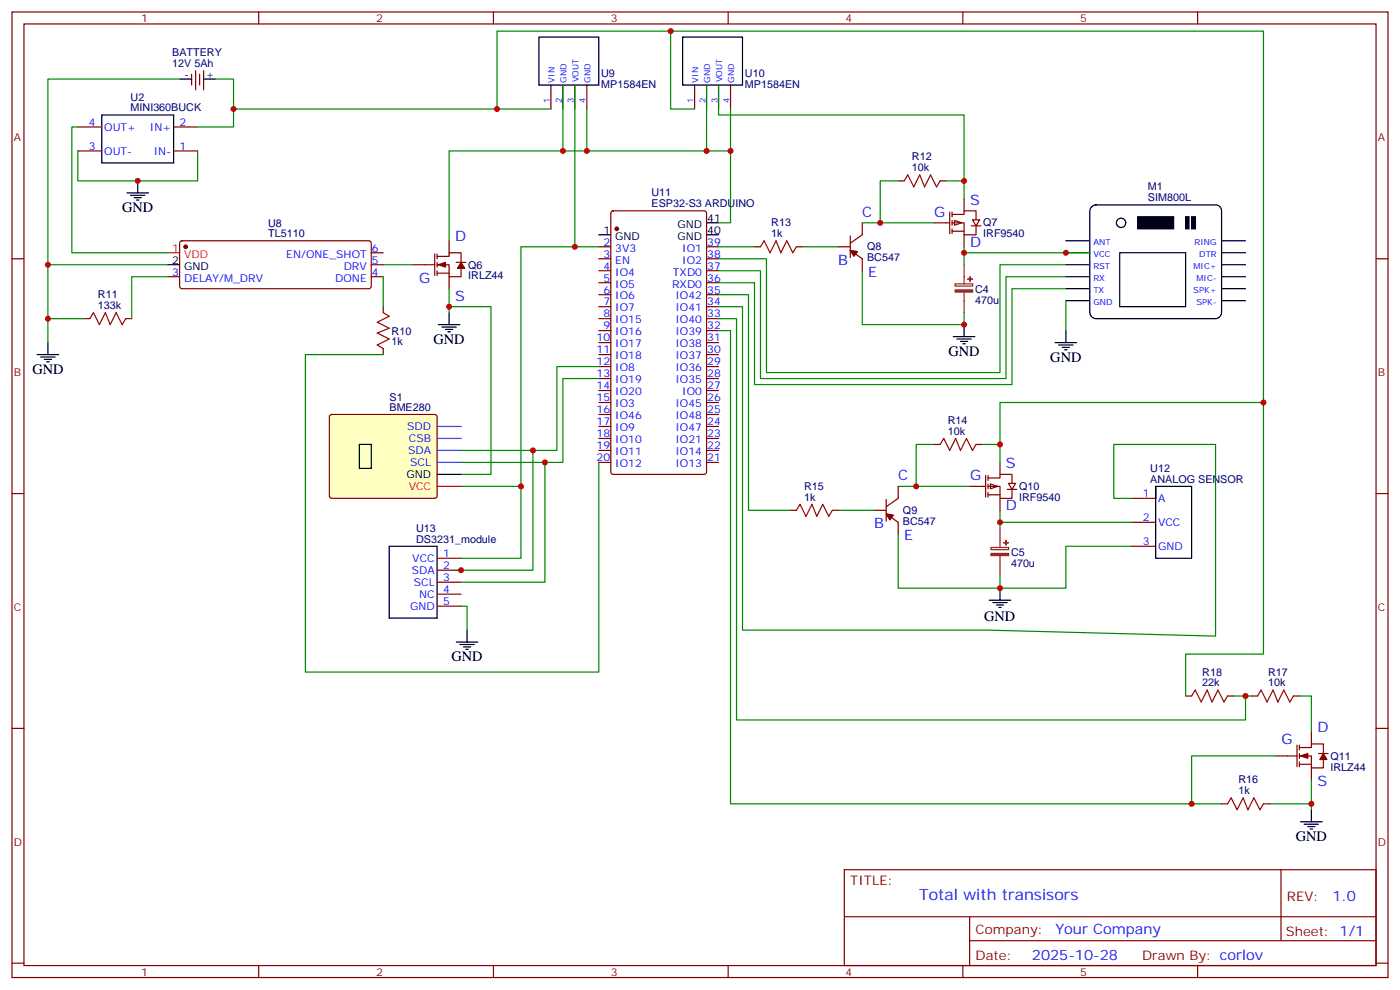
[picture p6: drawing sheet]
<svg xmlns="http://www.w3.org/2000/svg" width="412mm" height="292mm" viewBox="0 0 412 292" stroke-linecap="round" stroke-linejoin="round" font-family="sans-serif">
<g fill="none" stroke="#870000" stroke-width=".35">
<path d="M3.5 3.5h405.4v284.4h-405.4zM7.1 7.1h398.2v277.2h-398.2zM76.2 3.5v3.6M145.3 3.5v3.6M214.5 3.5v3.6M283.6 3.5v3.6M352.8 3.5v3.6M22.9 37.4h7.1M51.2 37.4h7M56.4 21.9v3.1M57.6 20.8v5.7M58.8 21.9v3.1"/>
<path d="M60 20.8v5.7M162.3 25v7.1M165.8 25v7.1M169.3 25v7.1M172.9 25v7.1M204.6 25v7.1M208.1 25v7.1M211.7 25v7.1M215.2 25v7.1M22.9 44.4h7.1M51.2 44.4h7M284 58.6v3.5"/>
<path d="M3.5 76.2h3.6M53.2 71.1l.4-.2 55.3 .1 .5 .6v12.7l-.3 .5-.4 .2h-55.1l-.5-.2-.2-.5v-12.7zM109.4 78h3.5M109.4 74.4h3.5M121.7 78h6.4M128.1 74.8v6.3M128.8 75.5h3.5v-1.1h3.5v2.9M128.8 78h3.5v3.5h3.5v-2.5M128.8 74.8v1.4M128.8 77.3v1.4M128.8 79.7v1.4M132.3 70.9v3.5"/>
<path d="M134.4 77.3h2.8M176.4 76.2h3.5M176.4 72.7h3.5M176.4 79.7h3.5M180.2 62.3l.4-.2h26.8l.7 .4v76.5l-.4 .6-27.1 .1-.6-.5-.1-76.4zM208.1 76.2h3.6M208.1 72.7h3.6M208.1 79.7h3.6M275.2 65.6h4.6M279.8 62.4v6.4M280.5 63.1h3.5v-1h3.5v2.8M280.5 65.6h3.5v3.5h3.5v-2.4"/>
<path d="M280.5 68.1h3.5M280.5 62.4v1.5M280.5 64.9v1.4M280.5 67.4v1.4M281.2 64.9l2.1 .7-2.1 .7zM284 69.1v3.6M405.3 76.2h3.6M24.7 93.8h1.8M37 93.8h1.8M49.4 81.5h3.5M109.4 81.5h3.5M112.9 90.3v1.8"/>
<path d="M128.8 80.4h3.5M132.3 81.5v3.5M176.4 93.8h3.5M176.4 83.3h3.5M176.4 86.8h3.5M176.4 90.3h3.5M176.4 97.4h3.5M208.1 93.8h3.6M208.1 83.3h3.6M208.1 86.8h3.6M208.1 90.3h3.6M208.1 97.4h3.6"/>
<path d="M112.9 102.7v1.7M176.4 100.9h3.5M176.4 104.4h3.5M176.4 107.9h3.5M176.4 111.5h3.5M176.4 115h3.5M176.4 118.5h3.5M208.1 100.9h3.6M208.1 104.4h3.6M208.1 107.9h3.6M208.1 111.5h3.6M208.1 115h3.6"/>
<path d="M208.1 118.5h3.6M176.4 122.1h3.5M176.4 125.6h3.5M176.4 129.1h3.5M176.4 132.6h3.5M176.4 136.2h3.5M208.1 122.1h3.6M208.1 125.6h3.6M208.1 129.1h3.6M208.1 132.6h3.6M208.1 136.2h3.6M3.5 145.3h3.6"/>
<path d="M405.3 145.3h3.6M3.5 214.5h3.6M405.3 214.5h3.6M248.7 256.1h156.6v28.2h-156.6zM377.3 256.1v20.9M248.7 270h156.5M285.6 277h119.6M285.6 270v14.1M3.5 283.6h3.6M76.2 284.3v3.6M145.3 284.3v3.6M214.5 284.3v3.6"/>
<path d="M283.6 284.3v3.6M352.8 284.3v3.6M405.3 283.6h3.6"/>
</g>
<g fill="none" stroke="#008700" stroke-width=".35">
<path d="M22.9 37.4h-1.7v37h28.2M52.9 23.3h-38.8v77.6M63.5 23.3h5.3v14.1h-10.6M68.8 32.1h93.5M146.4 32.1v-22.9h51.2v22.9h7M165.8 25v19.4h-33.5v26.5M169.3 25v47.7h7.1M172.9 32.1v12.3M208.1 25v19.4h-42.3M215.2 32.1v12.3h-7.1M22.9 44.4v8.9h35.3v-8.9M215.2 44.4v21.2h-3.5"/>
<path d="M14.1 78h35.3M112.9 78h8.8M236.4 72.7h10.5M254 79.7v15.9h30v-3.5M14.1 93.8h10.6M49.4 81.5h-10.6v12.3M112.9 81.5v8.8M132.3 85v7.1M112.9 104.4h-22.9v93.5h86.4v-61.7"/>
</g>
<g fill="none" stroke="#000" stroke-width=".35">
<path d="M158.7 10.9h17.7v14.1h-17.7zM201.1 10.9h17.6v14.1h-17.6zM30 33.9h21.2v14.1h-21.2zM52.9 23.3h3.5M60 23.3h3.5M37.4 56.8h6.3M38.5 57.5h4.2M39.5 58.2h2.1M40.2 58.9h.7M40.6 53.3v3.5M49.4 78h3.5M176.4 69.1h3.5"/>
<path d="M208.1 65.6h3.6M208.1 69.1h3.6M314 78h6.7M314 70.9h6.7M314 74.4h6.7M321.6 60.8l1.2-.5h35.3a1.76 1.76 0 0 1 1.7 1.8v30a1.89 1.89 0 0 1-1.7 1.7h-35.3a1.89 1.89 0 0 1-1.8-1.7v-30zM329.8 74.4h19.4v15.9h-19.4zM359.8 78h7.1M359.8 70.9h7.1M359.8 74.4h7.1M129.1 95.6h6.4M130.2 96.3h4.2"/>
<path d="M131.2 97h2.1M131.9 97.7h.7M132.3 92.1v3.5M280.8 99.1h6.4M281.9 99.8h4.2M284 95.6v3.5M314 81.5h6.7M314 85h6.7M314 88.5h6.7M359.8 81.5h7.1M359.8 85h7.1M359.8 88.5h7.1"/>
<path d="M10.9 104.4h6.4M12 105.1h4.2M13.1 105.8h2.1M13.8 106.5h.7M14.1 100.9v3.5M282.9 100.5h2.1M283.6 101.2h.7"/>
<circle cx="330.2" cy="65.6" r="1.38"/>
</g>
<g fill="#870000" stroke="#870000" stroke-width=".35">
<path d="M129.1 78l2.1-.7v1.4z"/>
<path d="M135.8 77.3l1.1 1.7h-2.1z"/>
<circle cx="54.7" cy="72.7" r=".53"/>
<circle cx="181.7" cy="67.4" r=".53"/>
</g>
<path d="M49.4 74.4h3.5" fill="none" stroke="#f00" stroke-width=".35"/>
<path d="M26.5 93.8l1-1.7 1.8 3.5 1.7-3.5 1.5 3.5 1.7-3.5 1.8 3.5 1-1.8M112.9 92.1l1.8 1-3.6 1.8 3.6 1.8-3.6 1.4 3.6 1.7-3.6 1.8 1.8 1.1" fill="none" stroke="#a10000" stroke-width=".35"/>
<path d="M335.1 63.9h10.6v3.5h-10.6zM349.2 63.9h1v3.5h-1zM351 63.9h1.1v3.5h-1.1z" fill="#000" stroke="#000" stroke-width=".35"/>
<path d="M286.5 64.7h2.1l-1.1 1.8z" fill="#fff" stroke="#870000" stroke-width=".35"/>
<g fill="none" stroke="#870000" stroke-width=".35">
<path d="M264.6 53.3h1.7M276.9 53.3h1.8M222.2 72.7h1.8M234.6 72.7h1.8M246.9 72.7h3.6M250.5 73.7l3.5 2.5v3.5M250.5 69.5v6.3M254 65.6v3.5l-3.5 2.5M286.1 66.5h2.8M275.2 130.9h1.7M287.5 130.9h1.8M294.6 136.2v3.5"/>
<path d="M257.5 150.3h3.6M261.1 151.3l3.5 2.5v3.5M261.1 147.1v6.4M264.6 143.2v3.6l-3.5 2.4M285.8 143.2h4.5M290.3 140.1v6.3M291 140.8h3.6v-1.1h3.5v2.8M291 143.2h3.6v3.6h3.5v-2.5M291 145.7h3.6M291 140.1v1.4M291 142.5v1.4M291 145v1.4"/>
<path d="M291.7 142.5l2.2 .7-2.2 .7zM294.6 146.8v3.5"/>
</g>
<g fill="#870000" stroke="#870000" stroke-width=".35">
<path d="M250.5 73.7l2.1 .4-1.1 1.4z"/>
<path d="M261.1 151.3l2.1 .4-1.1 1.4z"/>
</g>
<path d="M284 78v5.6M281.3 83.6h5.2v.6h-5.2zM284 86.1v6" fill="none" stroke="#8c2424" stroke-width=".35"/>
<g fill="#8c2424" stroke="#8c2424" stroke-width=".35">
<path d="M281.3 85.4h5.2v.6h-5.2z"/>
<path d="M285 82.2h1.5z"/>
<path d="M285.7 81.5l.1 1.4z"/>
</g>
<path d="M266.3 53.3l1.1-1.8 1.8 3.5 1.7-3.5 1.4 3.5 1.8-3.5 1.8 3.5 1-1.7M224 72.7l1.1-1.8 1.7 3.5 1.8-3.5 1.4 3.5 1.8-3.5 1.7 3.5 1.1-1.7M276.9 130.9l1.1-1.8 1.8 3.5 1.7-3.5 1.4 3.5 1.8-3.5 1.8 3.5 1-1.7" fill="none" stroke="#a10000" stroke-width=".35"/>
<g fill="none" stroke="#008700" stroke-width=".35">
<path d="M211.7 25v8.9h72.3v24.7M264.6 53.3h-5.3v12.3M278.7 53.3h5.3M211.7 76.2h14.1v33.5h68.8v-31.7h19.4M211.7 79.7h12.3v31.8h72.3v-30h17.7M211.7 72.7h10.5M254 65.6h21.2M284 72.7v5.3M284 74.4h37M211.7 83.3h10.5v29.9h75.9v-28.2h15.9M314 88.5v8.9M275.2 130.9h-5.3v12.3"/>
<path d="M289.3 130.9h5.3M246.9 150.3h10.6M264.6 157.3v15.9h30M264.6 143.2h21.2M294.6 150.3v5.3M333.4 160.9h-19.4v12.3h-19.4v-3.5"/>
</g>
<path d="M314 97.4v3.5M310.8 100.9h6.3M311.9 101.6h4.2M312.9 102.3h2.1M313.6 103h.7M291.4 176.7h6.3M292.5 177.4h4.2M293.5 178.2h2.1M294.2 178.9h.7M294.6 173.2v3.5" fill="none" stroke="#000" stroke-width=".35"/>
<path d="M297 142.3h2.2l-1.1 1.8z" fill="#fff" stroke="#870000" stroke-width=".35"/>
<g fill="none" stroke="#870000" stroke-width=".35">
<path d="M232.8 150.3h1.8M245.2 150.3h1.7M296.7 144.1h2.8M333.4 146.8h7M333.4 153.8h7M333.4 160.9h7M349.2 205h1.8M361.6 205h1.8M368.7 205h1.7M381 205h1.8M382.1 219.4v6.4M382.8 219.4v1.4"/>
<path d="M386.3 215.5v3.6M359.8 236.7h1.8M372.2 236.7h1.7M375.7 222.6h6.4M382.8 220.1h3.5v-1h3.5v2.8M382.8 222.6h3.5v3.5h3.5v-2.4M382.8 225.1h3.5M382.8 221.9v1.4M382.8 224.4v1.4M386.3 226.1v3.6M388.4 221.9h2.8"/>
</g>
<path d="M234.6 150.3l1.1-1.8 1.7 3.5 1.8-3.5 1.4 3.5 1.8-3.5 1.7 3.5 1.1-1.7M351 205l1.1-1.8 1.7 3.5 1.8-3.5 1.4 3.5 1.8-3.5 1.7 3.5 1.1-1.7M370.4 205l1.1-1.8 1.7 3.5 1.8-3.5 1.4 3.5 1.8-3.5 1.7 3.5 1.1-1.7M361.6 236.7l1.1-1.7 1.7 3.5 1.8-3.5 1.4 3.5 1.8-3.5 1.7 3.5 1.1-1.8" fill="none" stroke="#a10000" stroke-width=".35"/>
<path d="M294.6 155.6v5.6M291.9 161.2h5.2v.7h-5.2zM294.6 163.7v6" fill="none" stroke="#8c2424" stroke-width=".35"/>
<g fill="#8c2424" stroke="#8c2424" stroke-width=".35">
<path d="M291.9 163h5.2v.6h-5.2z"/>
<path d="M295.6 159.8h1.4z"/>
<path d="M296.3 159.1v1.4z"/>
</g>
<path d="M197.6 9.2h174.6v109.3h-77.6v17.7M211.7 86.8h8.8v63.5h12.3M211.7 90.3h7v95.3h72.3l67.1 1.7v-56.4h-30v15.9h5.3M211.7 97.4h3.5v139.3h144.6M211.7 93.8h5.3v118.2h149.9v-7M372.2 118.5v74.1h-23v12.4M294.6 153.8h38.8M363.4 205h5.3M382.8 205h3.5v10.5M373.9 236.7h12.4M375.7 222.6h-24.7v14.1M386.3 229.7v8.8" fill="none" stroke="#008700" stroke-width=".35"/>
<path d="M340.4 143.2v21.2h10.6v-21.2h-10.6v3.6M386.3 238.5v3.5M383.1 242h6.4M384.2 242.7h4.2M385.2 243.4h2.1M385.9 244.1h.7" fill="none" stroke="#000" stroke-width=".35"/>
<g fill="#870000" stroke="#870000" stroke-width=".35">
<path d="M383.1 222.6l2.1-.7v1.4z"/>
<path d="M389.8 221.9l1.1 1.8h-2.1z"/>
</g>
<path d="M97.2 122.3l.5-.2h30.4l.5 .2 .2 .5v23.3l-.3 .4-.4 .3h-30.4l-.5-.3-.2-.4v-23.3z" fill="#ffffc2" stroke="#870000" stroke-width=".35"/>
<path d="M128.8 143.2h7" fill="none" stroke="#f00" stroke-width=".35"/>
<path d="M105.8 130.9h3.6v7h-3.6zM128.8 139.7h7M114.7 160.9h14.1v21.1h-14.1zM134.4 189.1h6.4M135.5 189.8h4.2M136.5 190.5h2.1M137.2 191.2h.7M137.6 185.6v3.5" fill="none" stroke="#000" stroke-width=".35"/>
<path d="M128.8 136.2h7M128.8 132.6h7M128.8 129.1h7M128.8 125.6h7" fill="none" stroke="#00f" stroke-width=".35"/>
<path d="M128.8 164.4h7M128.8 167.9h7M128.8 171.5h7M128.8 175h7M128.8 178.5h7" fill="none" stroke="#870000" stroke-width=".35"/>
<path d="M169.3 72.7h-15.8v70.5h-17.7M132.3 90.3h12.3v49.4h-8.8M176.4 111.5h-10.6v24.7h-30M176.4 107.9h-12.4v24.7h-28.2M157 132.6v35.3h-22.9M160.5 136.2v35.3h-24.7M153.5 143.2v21.2h-17.7M135.8 178.5h1.8v7.1" fill="none" stroke="#008700" stroke-width=".35"/>
<g fill="#c00">
<circle cx="40.6" cy="53.3" r=".88"/>
<circle cx="14.1" cy="78" r=".88"/>
<circle cx="14.1" cy="93.8" r=".88"/>
<circle cx="68.8" cy="32.1" r=".88"/>
<circle cx="146.4" cy="32.1" r=".88"/>
<circle cx="165.8" cy="44.4" r=".88"/>
<circle cx="172.9" cy="44.4" r=".88"/>
<circle cx="208.1" cy="44.4" r=".88"/>
<circle cx="215.2" cy="44.4" r=".88"/>
<circle cx="284" cy="53.3" r=".88"/>
<circle cx="259.3" cy="65.6" r=".88"/>
<circle cx="284" cy="74.4" r=".88"/>
<circle cx="314" cy="74.4" r=".88"/>
<circle cx="269.9" cy="143.2" r=".88"/>
<circle cx="197.6" cy="9.2" r=".88"/>
<circle cx="294.6" cy="130.9" r=".88"/>
<circle cx="294.6" cy="153.8" r=".88"/>
<circle cx="294.6" cy="173.2" r=".88"/>
<circle cx="284" cy="95.6" r=".88"/>
<circle cx="386.3" cy="236.7" r=".88"/>
<circle cx="372.2" cy="118.5" r=".88"/>
<circle cx="366.9" cy="205" r=".88"/>
<circle cx="351" cy="236.7" r=".88"/>
<circle cx="157" cy="132.6" r=".88"/>
<circle cx="135.8" cy="167.9" r=".88"/>
<circle cx="160.5" cy="136.2" r=".88"/>
<circle cx="169.3" cy="72.7" r=".88"/>
<circle cx="132.3" cy="90.3" r=".88"/>
<circle cx="153.5" cy="143.2" r=".88"/>
</g>
<text font-size="4.6" fill="#00f" x="270.8" y="265.1">Total with transisors</text>
<g font-size="4.2">
<text x="36" y="62.4">GND</text>
<text x="127.7" y="101.2">GND</text>
<text x="279.4" y="104.8">GND</text>
<text x="309.4" y="106.5">GND</text>
<text x="9.5" y="110.1">GND</text>
<text x="289.9" y="182.9">GND</text>
<text x="133" y="194.7">GND</text>
<text x="381.7" y="247.7">GND</text>
</g>
<g font-size="4.2" fill="#00f">
<text x="254" y="63.9">C</text>
<text x="275.2" y="63.9">G</text>
<text x="285.8" y="60.3">S</text>
<text x="134.1" y="70.9">D</text>
<text x="246.9" y="78">B</text>
<text x="285.8" y="72.7">D</text>
<text x="123.5" y="83.3">G</text>
<text x="255.8" y="81.5">E</text>
<text x="134.1" y="88.5">S</text>
<text x="296.3" y="137.9">S</text>
<text x="264.6" y="141.5">C</text>
<text x="285.8" y="141.5">G</text>
<text x="257.5" y="155.6">B</text>
<text x="296.3" y="150.3">D</text>
<text x="266.3" y="159.1">E</text>
<text x="388.1" y="215.5">D</text>
<text x="377.5" y="219.1">G</text>
<text x="388.1" y="231.4">S</text>
<text x="392.5" y="265.4">1.0</text>
<text x="310.9" y="274.9">Your Company</text>
<text x="304" y="282.7">2025-10-28</text>
</g>
<g font-size="3.9" fill="#800">
<text x="250.5" y="260.7">TITLE:</text>
<text x="379.1" y="265.4">REV:</text>
<text x="287.4" y="274.9">Company:</text>
<text x="378.7" y="275.5">Sheet: 1/1</text>
<text x="287.4" y="282.6">Date:</text>
<text x="336.4" y="282.7">Drawn By: corlov</text>
</g>
<g font-size="3.2" fill="#800">
<text x="41.6" y="6.5">1</text>
<text x="110.8" y="6.5">2</text>
<text x="179.9" y="6.5">3</text>
<text x="249.1" y="6.5">4</text>
<text x="318.2" y="6.5">5</text>
<text x="4.1" y="41.6">A</text>
<text x="405.9" y="41.6">A</text>
<text x="4.1" y="110.8">B</text>
<text x="405.9" y="110.8">B</text>
<text x="4.1" y="179.9">C</text>
<text x="405.9" y="179.9">C</text>
<text x="4.1" y="249.1">D</text>
<text x="405.9" y="249.1">D</text>
<text x="41.6" y="287.3">1</text>
<text x="110.8" y="287.3">2</text>
<text x="179.9" y="287.3">3</text>
<text x="249.1" y="287.3">4</text>
<text x="318.2" y="287.3">5</text>
</g>
<g font-size="3.2" fill="#000080">
<text x="50.7" y="16.5">BATTERY</text>
<text x="50.7" y="19.8">12V 5Ah</text>
<text x="177.1" y="22.7">U9</text>
<text x="219.4" y="22.7">U10</text>
<text x="38.5" y="29.6">U2</text>
<text x="177.1" y="25.8">MP1584EN</text>
<text x="219.4" y="25.8">MP1584EN</text>
<text x="38.5" y="32.8">MINI360BUCK</text>
<text x="268.6" y="47.2">R12</text>
<text x="268.6" y="50.4">10k</text>
<text x="191.9" y="57.8">U11</text>
<text x="338.1" y="59.3">SIM800L</text>
<text x="338.1" y="56">M1</text>
<text x="191.9" y="61">ESP32-S3 ARDUINO</text>
<text x="79" y="69.8">TL5110</text>
<text x="79" y="66.7">U8</text>
<text x="227.2" y="69.8">1k</text>
<text x="227.2" y="66.7">R13</text>
<text x="289.6" y="69.9">IRF9540</text>
<text x="289.6" y="66.7">Q7</text>
<text x="255.4" y="76.9">BC547</text>
<text x="255.4" y="73.8">Q8</text>
<text x="137.9" y="82.3">IRLZ44</text>
<text x="137.9" y="79.1">Q6</text>
<text x="28.9" y="87.8">R11</text>
<text x="287.2" y="89.4">470u</text>
<text x="287.2" y="86.2">C4</text>
<text x="28.9" y="91">133k</text>
<text x="115.4" y="101.7">1k</text>
<text x="115.4" y="98.5">R10</text>
<text x="114.7" y="118.1">S1</text>
<text x="114.7" y="121">BME280</text>
<text x="279.2" y="124.9">R14</text>
<text x="279.2" y="128.1">10k</text>
<text x="338.8" y="142.2">ANALOG SENSOR</text>
<text x="338.8" y="138.9">U12</text>
<text x="236.9" y="147.5">1k</text>
<text x="236.9" y="144.3">R15</text>
<text x="300.2" y="147.5">IRF9540</text>
<text x="300.2" y="144.3">Q10</text>
<text x="266" y="154.5">BC547</text>
<text x="266" y="151.3">Q9</text>
<text x="122.6" y="159.8">DS3231_module</text>
<text x="122.6" y="156.6">U13</text>
<text x="297.8" y="166.9">470u</text>
<text x="297.8" y="163.7">C5</text>
<text x="354.2" y="202.1">22k</text>
<text x="354.2" y="199">R18</text>
<text x="373.6" y="202.1">10k</text>
<text x="373.6" y="199">R17</text>
<text x="391.9" y="226.9">IRLZ44</text>
<text x="391.9" y="223.7">Q11</text>
<text x="364.8" y="233.9">1k</text>
<text x="364.8" y="230.7">R16</text>
</g>
<g font-size="3.2">
<text x="54.3" y="22.9">-</text>
<text x="60.7" y="22.9">+</text>
<text x="208.3" y="65.3">41</text>
<text x="177.7" y="68.8">1</text>
<text x="181.2" y="70.6">GND</text>
<text x="199.6" y="67">GND</text>
<text x="199.6" y="70.6">GND</text>
<text x="208.3" y="68.8">40</text>
<text x="50.7" y="77.6">2</text>
<text x="54.2" y="79.4">GND</text>
<text x="119.7" y="140.8">GND</text>
</g>
<g font-size="3.2" fill="#00f">
<text x="26.2" y="37">4</text>
<text x="30.7" y="38.5">OUT+</text>
<text x="44.1" y="38.5">IN+</text>
<text x="52.9" y="37">2</text>
<text x="26.2" y="44.1">3</text>
<text x="30.7" y="45.5">OUT-</text>
<text x="45.3" y="45.5">IN-</text>
<text x="52.9" y="44.1">1</text>
<text x="84.3" y="75.8">EN/ONE_SHOT</text>
<text x="109.5" y="77.6">5</text>
<text x="109.5" y="74.1">6</text>
<text x="177.7" y="75.8">3</text>
<text x="177.7" y="72.3">2</text>
<text x="181.2" y="77.6">EN</text>
<text x="181.2" y="74.1">3V3</text>
<text x="201" y="74.1">IO1</text>
<text x="201" y="77.6">IO2</text>
<text x="208.3" y="72.3">39</text>
<text x="208.3" y="75.8">38</text>
<text x="50.7" y="81.1">3</text>
<text x="54.2" y="82.9">DELAY/M_DRV</text>
<text x="98.7" y="82.9">DONE</text>
<text x="101.2" y="79.4">DRV</text>
<text x="109.5" y="81.1">4</text>
<text x="177.7" y="82.9">5</text>
<text x="177.7" y="79.4">4</text>
<text x="181.2" y="81.1">IO4</text>
<text x="198.2" y="81.1">TXD0</text>
<text x="208.3" y="79.4">37</text>
<text x="208.3" y="82.9">36</text>
<text x="177.7" y="90">7</text>
<text x="177.7" y="86.4">6</text>
<text x="181.2" y="88.2">IO6</text>
<text x="181.2" y="84.7">IO5</text>
<text x="198" y="84.7">RXD0</text>
<text x="199" y="88.2">IO42</text>
<text x="208.3" y="86.4">35</text>
<text x="208.3" y="90">34</text>
<text x="177.7" y="93.5">8</text>
<text x="181.2" y="95.2">IO15</text>
<text x="181.2" y="91.7">IO7</text>
<text x="199" y="91.7">IO41</text>
<text x="199" y="95.2">IO40</text>
<text x="208.3" y="93.5">33</text>
<text x="175.7" y="100.5">10</text>
<text x="177.7" y="97">9</text>
<text x="181.2" y="98.8">IO16</text>
<text x="199" y="98.8">IO39</text>
<text x="208.3" y="97">32</text>
<text x="208.3" y="100.5">31</text>
<text x="175.7" y="107.6">12</text>
<text x="175.7" y="104.1">11</text>
<text x="181.2" y="105.8">IO18</text>
<text x="181.2" y="102.3">IO17</text>
<text x="199" y="102.3">IO38</text>
<text x="199" y="105.8">IO37</text>
<text x="208.3" y="104.1">30</text>
<text x="208.3" y="107.6">29</text>
<text x="175.7" y="111.1">13</text>
<text x="181.2" y="112.9">IO19</text>
<text x="181.2" y="109.4">IO8</text>
<text x="199" y="109.4">IO36</text>
<text x="199" y="112.9">IO35</text>
<text x="208.3" y="111.1">28</text>
<text x="175.7" y="118.2">15</text>
<text x="175.7" y="114.7">14</text>
<text x="181.2" y="119.9">IO3</text>
<text x="181.2" y="116.4">IO20</text>
<text x="199" y="119.9">IO45</text>
<text x="201" y="116.4">IO0</text>
<text x="208.3" y="114.7">27</text>
<text x="208.3" y="118.2">26</text>
<text x="175.7" y="125.2">17</text>
<text x="175.7" y="121.7">16</text>
<text x="181.2" y="123.5">IO46</text>
<text x="199" y="123.5">IO48</text>
<text x="208.3" y="121.7">25</text>
<text x="208.3" y="125.2">24</text>
<text x="119.9" y="126.6">SDD</text>
<text x="120.4" y="130.2">CSB</text>
<text x="175.7" y="128.8">18</text>
<text x="181.2" y="130.5">IO10</text>
<text x="181.2" y="127">IO9</text>
<text x="199" y="127">IO47</text>
<text x="199" y="130.5">IO21</text>
<text x="208.3" y="128.8">23</text>
<text x="120.2" y="133.7">SDA</text>
<text x="120.9" y="137.2">SCL</text>
<text x="175.7" y="135.8">20</text>
<text x="175.7" y="132.3">19</text>
<text x="181.2" y="137.6">IO12</text>
<text x="181.2" y="134.1">IO11</text>
<text x="199" y="134.1">IO14</text>
<text x="199" y="137.6">IO13</text>
<text x="208.3" y="132.3">22</text>
<text x="208.3" y="135.8">21</text>
<text x="336.6" y="146.4">1</text>
<text x="341.1" y="147.8">A</text>
<text x="336.6" y="153.5">2</text>
<text x="341.1" y="154.9">VCC</text>
<text x="336.6" y="160.5">3</text>
<text x="341.1" y="161.9">GND</text>
<text x="121.5" y="165.5">VCC</text>
<text x="130.5" y="164">1</text>
<text x="130.5" y="167.6">2</text>
<text x="121.3" y="169">SDA</text>
<text x="121.9" y="172.5">SCL</text>
<text x="130.5" y="171.1">3</text>
<text x="120.8" y="179.6">GND</text>
<text x="123.5" y="176">NC</text>
<text x="130.5" y="174.6">4</text>
<text x="130.5" y="178.2">5</text>
</g>
<g font-size="3.2" fill="#f00">
<text x="50.7" y="74.1">1</text>
<text x="54.2" y="75.8">VDD</text>
<text x="120.4" y="144.3">VCC</text>
</g>
<g font-size="2.5" fill="#00f">
<text x="163.3" y="24.3" transform="rotate(-90 163.3 24.3)">VIN</text>
<text x="166.9" y="24.4" transform="rotate(-90 166.9 24.4)">GND</text>
<text x="170.4" y="24.2" transform="rotate(-90 170.4 24.2)">VOUT</text>
<text x="173.9" y="24.4" transform="rotate(-90 173.9 24.4)">GND</text>
<text x="205.7" y="24.3" transform="rotate(-90 205.7 24.3)">VIN</text>
<text x="209.2" y="24.4" transform="rotate(-90 209.2 24.4)">GND</text>
<text x="212.7" y="24.2" transform="rotate(-90 212.7 24.2)">VOUT</text>
<text x="216.3" y="24.4" transform="rotate(-90 216.3 24.4)">GND</text>
<text x="161.9" y="30.3" transform="rotate(-90 161.9 30.3)">1</text>
<text x="165.5" y="30.3" transform="rotate(-90 165.5 30.3)">2</text>
<text x="169" y="30.3" transform="rotate(-90 169 30.3)">3</text>
<text x="172.5" y="30.3" transform="rotate(-90 172.5 30.3)">4</text>
<text x="204.3" y="30.3" transform="rotate(-90 204.3 30.3)">1</text>
<text x="207.8" y="30.3" transform="rotate(-90 207.8 30.3)">2</text>
<text x="211.3" y="30.3" transform="rotate(-90 211.3 30.3)">3</text>
<text x="214.8" y="30.3" transform="rotate(-90 214.8 30.3)">4</text>
<text x="322.1" y="72.2">ANT</text>
<text x="322.1" y="75.8">VCC</text>
<text x="351.9" y="72.2">RING</text>
<text x="353.3" y="75.8">DTR</text>
<text x="322.1" y="79.3">RST</text>
<text x="322.1" y="82.8">RX</text>
<text x="351.6" y="79.3">MIC+</text>
<text x="352.5" y="82.8">MIC-</text>
<text x="322.1" y="86.3">TX</text>
<text x="322.1" y="89.9">GND</text>
<text x="351.5" y="86.3">SPK+</text>
<text x="352.4" y="89.9">SPK-</text>
</g>
</svg>
